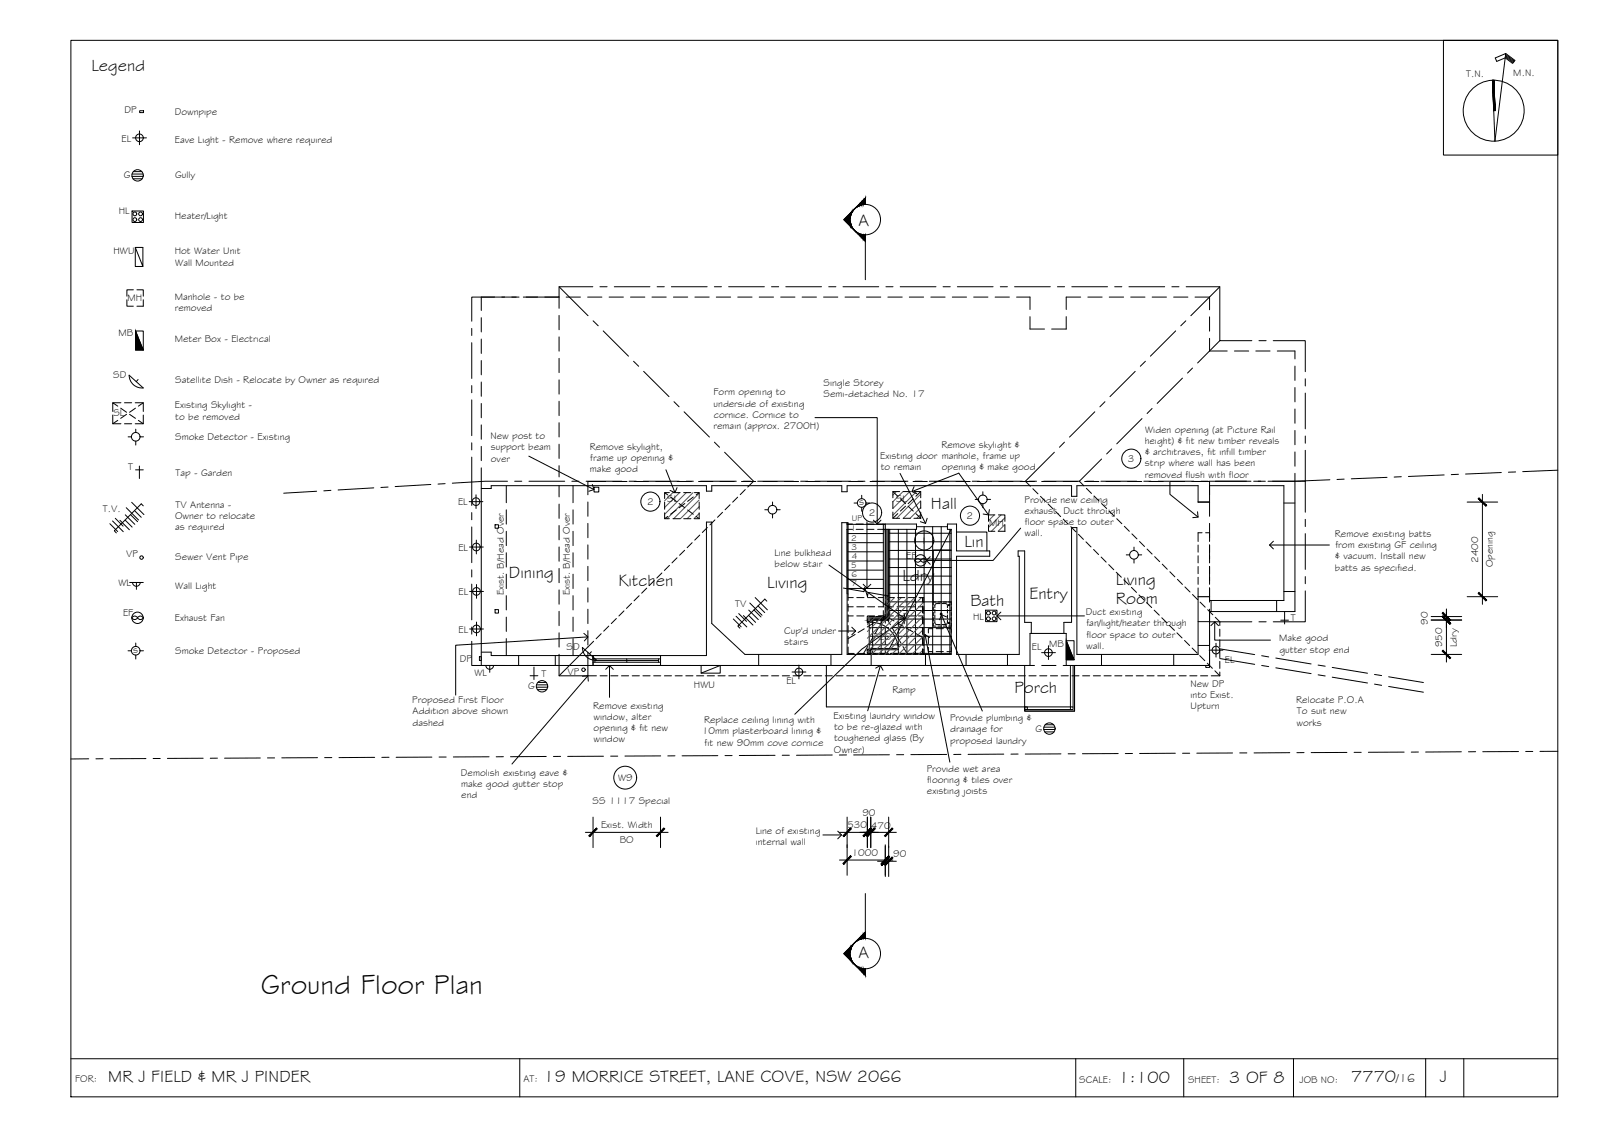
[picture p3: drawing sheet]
<svg xmlns="http://www.w3.org/2000/svg" width="420mm" height="297mm" viewBox="0 0 420 297" stroke-linecap="round" stroke-linejoin="round" font-family="sans-serif">
<!-- layer: HATCH -->
<g fill="#545454" stroke="#545454" stroke-width=".26">
<path d="M230 161.6l2.2-.3z"/>
<path d="M227.5 161.7h2.4l-2.4 .4z"/>
<path d="M232.2 161.7h.3l-.2 .4z"/>
<path d="M228.4 162.7v.3z"/>
<path d="M227.5 162.7h.9v.3z"/>
<path d="M232.2 138.8l.9 22.5v-22.5zM232.2 138.8l.9 22.5h-.9z"/>
<path d="M232.3 161.3l.8 .3v-.3zM232.3 161.3l.8 .3h-.8z"/>
<path d="M232.2 161.3l.1 .3zM232.2 161.3l.1 .3z"/>
<path d="M232.5 161.6l.6 .1zM232.5 161.6l.6 .1z"/>
<path d="M230 161.6l2.2 .1zM229.9 161.7h2.3z"/>
<path d="M227.5 161.6h2.5zM227.5 161.6l2.4 .1z"/>
<path d="M232.2 161.7v.4h.1zM232.2 162.1h.1l-.1 .3z"/>
<path d="M229.9 161.7l2.3 .4v-.4zM227.5 162.1l2.4-.4 2.3 .4z"/>
<path d="M232.5 161.7l.6 .8v-.8zM232.5 161.7l.6 .8h-.9z"/>
<path d="M227.5 162.1l4.7 .4v-.4zM227.5 162.1l4.7 .4h-4.7z"/>
<path d="M232.2 162.5h.9zM232.2 162.5h.9z"/>
<path d="M227.5 162.5h4.7zM227.5 162.5h4.7z"/>
<path d="M232.2 162.5l.9 .1zM232.2 162.5l.9 .1z"/>
<path d="M227.5 162.5h4.7zM227.5 162.5l4.7 .1z"/>
<path d="M227.5 162.6l.9 .1v-.1zM227.5 162.6l.9 .1h-.9z"/>
<path d="M227.5 162.7v.3h.9zM227.5 163h.9z"/>
<path d="M227.5 170.6l.9 1v-1zM227.5 170.6l.9 1h-.9z"/>
</g>
<g fill="none" stroke="#545454" stroke-width=".26">
<path d="M174.7 129.2l-.4 .3M176.5 129.2l-2.2 2.1M178.2 129.2l-3.9 3.8M180 129.2l-5.7 5.6M181.8 129.2l-6.9 6.8M183.4 129.3l-6.7 6.7M183.4 131.1l-4.9 4.9M183.4 132.8l-3.2 3.2M183.4 134.6l-1.4 1.4M235.1 128.9l-.9 .9M236.8 128.9l-2.6 2.6M238.6 128.9l-4.4 4.4"/>
<path d="M240.4 128.9l-6.2 6.2M241.5 129.5l-6.4 6.4M241.5 131.3l-4.6 4.6M241.5 133.1l-2.8 2.8M241.5 134.8l-1.1 1.1M260.8 135l-1.5 1.5M262.5 135l-3.2 3.3M263.5 139.3h.1M263.6 135.8l-3.6 3.5M263.6 137.5l-1.8 1.8M232.8 156.7l-.6 .6M234.6 156.7l-2.4 2.4"/>
<path d="M236.4 156.7l-4.2 4.2M238.2 156.7l-10.7 10.6M239.9 156.7l-12.4 12.4M241.7 156.7l-14.2 14.2M242.3 157.9l-13.7 13.7M242.3 159.6l-12 12M227.9 161.6l-.4 .4M229.6 161.6l-2.1 2.2M231.4 161.6l-3.9 4M242.3 161.4l-10.2 10.2M242.3 163.1l-8.4 8.5M242.3 164.9l-6.7 6.7"/>
<path d="M242.3 166.7l-4.9 4.9M242.3 168.5l-3.1 3.1M242.3 170.2l-1.4 1.4"/>
</g>
<!-- layer: TILES -->
<g fill="none" stroke="#000" stroke-width=".26">
<path d="M233.1 139.8h16.4M233.3 138.8v23.2M235.6 138.8v29.9M237.9 138.8v32.8M240.1 138.8v32.8M240.4 138.1h8.1M242.4 138.1v33.5M244.6 138.1v33.5M246.9 138.1v33.5M249.1 138.8v32.8M233.1 142h16.4M233.1 144.3h16.4"/>
<path d="M233.1 146.6h16.4M233.1 148.8h16.4M233.1 151h16.4M233.1 153.3h16.4M233.1 155.5h16.4M233.1 157.8h16.4M228 164.5h5.1M228 166.8h5.1M228 169.1h5.1M228 163.1v7.2M228.4 162.3h4.7M228.4 171.3h4.2"/>
<path d="M228.9 162v8M228.9 170.3v1.3M231.1 162v6.7M231.1 168.8v1.2M231.1 170.3v1.3M232.8 171.3h.3M233.1 160.1h16.4M233.3 168.7v.2M233.3 169.9v.4M233.7 162.3h15.8M233.7 164.5h15.8M233.7 166.8h15.8"/>
<path d="M233.7 169.1h15.8M233.7 171.3h15.8M235.6 168.9v2.7"/>
</g>
<!-- layer: BORDER -->
<g fill="none" stroke="#000" stroke-width=".26">
<path d="M18.6 10.6h390v277h-390zM378.6 10.6h30v30.1h-30zM394.8 14.9l2.1 1.5M394.9 14.6l2.1 1.6M394.9 14.3l2.3 1.7M394.9 14l2.4 1.8-.6 .8-1.9-1.4-2.3 .9-.3-.9 2.7-1.2-2.8 23-.7-16M391.8 21l.3 8M18.6 277.6h390M136.3 277.6v10M282.1 277.6v10M310.5 277.6v10M339.2 277.6v10"/>
<path d="M373.9 277.6v10M383.9 277.6v10"/>
<circle cx="391.7" cy="29" r="8"/>
</g>
<!-- layer: TEXT -->
<g fill="none" stroke="#000" stroke-width=".26">
<circle cx="170.6" cy="131.5" r="2.51"/>
<circle cx="228.7" cy="134.4" r="2.51"/>
<circle cx="254.4" cy="135.2" r="2.51"/>
<circle cx="296.7" cy="120.3" r="2.51"/>
<circle cx="242.4" cy="141.7" r="2.51"/>
</g>
<!-- layer: SERVICES -->
<g fill="none" stroke="#000" stroke-width=".26">
<path d="M34.8 36.1h3.6M36.6 34.3v3.6M36.6 29h1v.5h-1zM34.6 46.2h3M34.6 55.3h3v3h-3zM34.6 45.6h2.9M34.9 46.9h2.4M35 45h2.2M33.3 78.6v1.7h1.7M35 76h-1.7v1.7M35.5 64.9l2 5v-5h-2v5h2M35.9 76h1.7v1.7"/>
<path d="M37.6 78.6v1.7h-1.7M33.9 98.4l3.7 3.3a3.4 3.4 0 0 1-3.7-3.3zM35.5 86.8v5h2.1l-2.1-5h2.1v5M36.2 99.5l-.5 .5M29.6 108.8v2.3h2.1M29.6 105.6h2.1M30.9 106.5l-1.3-.9v2.3M30.9 110.2l-1.3 .9M31.7 107l1.5 1.1M32.6 105.6h1.9M32.6 111.1h1.9M33.2 108.6l-1.5 1.1"/>
<path d="M33.6 114.5h.9M34 108.6l1.5 1.1M35.5 105.6h2.1v2.3M35.5 107l-1.5 1.1M35.6 112.5v.9M35.6 115.6v1.1M36.3 110.2l1.3 .9M36.7 114.5h.9M37.6 108.8v2.3h-2.1M37.6 105.6l-1.3 .9M28.8 137.3l2.1 2.1M29.5 136.6l2.8 2.8"/>
<path d="M30.2 135.9l2.1 2M31.5 136.4l2.4 2.5M32.8 136.3l1.9 1.9M32.9 135l2.5 2.5M33.1 133.1l3.2 3.2M34.2 134.9l1.9 1.9M34.5 131.7l3.2 3.2M35.3 133.9l1.7 1.7M35.5 123.2h2.1M36.6 122.2v3.2M37.6 132.6l-.6-.5-7 7.1 .5 .5M123 131.5h3.6"/>
<path d="M124.8 129.7v3.6M174.3 134.4v1.6h1.3M174.3 131.6v1.9M174.3 129.2l.8 .5M175.1 135.4l-.8 .6M175.6 129.2h-1.3v1.5M175.9 130.3l1.5 1.1M176.5 129.2h1.9M176.5 136h1.9M177.4 133.7l-1.5 1.1M178.1 132l1.5 1.1M179.3 129.2h1.9"/>
<path d="M179.3 136h1.9M179.6 132l-1.5 1.1M180.3 133.7l1.5 1.1M181.8 130.3l-1.5 1.1M182.1 129.2h1.3v1.5M182.1 136h1.3M182.6 135.4l.8 .6M183.4 131.6v1.9M183.4 134.4v1.6M183.4 129.2l-.8 .5M200.6 133.6h.9M202.6 131.6v.9"/>
<path d="M202.6 134.8v1M203.7 133.6h.9M224 131.9h.9M226 129.9v.8M226 133v1M227.1 131.9h.9M234.2 134.3v1.6h1.8M234.2 131.4v1.9M234.2 128.9l1.3 1.2M235.5 134.7l-1.3 1.2M236 128.9h-1.8v1.6M236.1 130.8l1.4 1.3"/>
<path d="M236.9 128.9h1.9M236.9 135.9h1.9M237.5 132.7l-1.4 1.3M238.2 132.7l1.3 1.3M239.5 130.8l-1.3 1.3M239.7 128.9h1.8v1.6M239.7 135.9h1.8M240.2 134.7l1.3 1.2M241.5 131.4v1.9M241.5 134.3v1.6M241.5 128.9l-1.3 1.2M255.8 130.9h.9"/>
<path d="M257.8 128.9v.9M257.8 132.1v1M258.9 130.9h.9M259.3 137.6v1.7h1.6M260.9 135h-1.6v1.7M261.9 135h1.7v1.7M263.6 137.6v1.7h-1.7M34 152.7h3.6M34.8 152.7a1.01 1.01 0 0 0 1 1 1.01 1.01 0 0 0 1-1M35.8 152.7v1.8M123.1 143.4h3.7M123.2 155.1h3.6"/>
<path d="M124.9 141.6v3.6M125 153.2v3.7M196.4 159.9l2.5 2.5M196.6 158.1l3.3 3.2M197.7 159.9l1.9 1.8M198.1 156.7l3.2 3.2M198.8 158.8l1.8 1.8M201.1 157.6l-.5-.5-7.1 7 .5 .6M240.1 146.7a.86 .86 0 0 1 1.4 .2 .84 .84 0 0 1-.8 .5 .84 .84 0 0 1-.8-.5zM241.6 146.7a.86 .86 0 0 1 1.4 .2 .84 .84 0 0 1-.8 .5 .84 .84 0 0 1-.7-.5zM258.5 160h3v3h-3zM295.4 145.5h.9"/>
<path d="M297.4 143.4v.9M297.4 146.6v1M298.5 145.5h.9M33.6 170.6h.9M34.8 161.7a.86 .86 0 0 1 1.3 .3 .86 .86 0 0 1-1.5 0zM35.6 168.6v.9M35.6 171.7v1.1M36.1 162a.86 .86 0 0 1 1.5 0M36.1 162a.86 .86 0 0 0 1.5 0M36.7 170.6h.9M123.2 164.9h3.6M125 163.1v3.6"/>
<path d="M125.7 172.2h.5v1h-.5zM126.6 174.5h3.6M127.4 174.5a1.01 1.01 0 0 0 1 1 1.01 1.01 0 0 0 1-1M128.4 174.5v1.8M139 177.2h2.1M140 174.9v3.3M140.7 179.5h2.9M141 178.9h2.3M152.7 169.7l3.7 3.4a3.4 3.4 0 0 1-3.7-3.4zM155.1 170.9l-.5 .5M188.9 174.5v2h-5v-2h5l-5 2M192.3 162.3l2.1 2"/>
<path d="M193 161.6l2.9 2.8M193.7 160.9l2.1 2M195 161.4l2.5 2.5M196.3 161.3l1.9 1.9M207.7 176.2h3.7M209.5 174.4v3.6M273.2 171.1h3.6M275 169.3v3.6M279.7 168v5h2l-2-5h2v5M316.2 174.5h1v.5h-1zM317.1 170.4h3.6M318.9 168.6v3.7"/>
<path d="M335.9 162.6h2M336.9 160.3v3.3M140.7 180.2h2.9M141 180.8h2.4M273.8 191.3h2.9M273.8 190.6h2.9M274 191.9h2.4M274.1 190h2.3"/>
<circle cx="36.6" cy="36.1" r="1.01"/>
<circle cx="35.4" cy="57.6" r=".5"/>
<circle cx="35.4" cy="56.1" r=".5"/>
<circle cx="36.1" cy="46" r="1.49"/>
<circle cx="36.9" cy="57.6" r=".5"/>
<circle cx="36.9" cy="56.1" r=".5"/>
<circle cx="35.6" cy="114.5" r="1.13"/>
<circle cx="124.8" cy="131.5" r="1.01"/>
<circle cx="202.6" cy="133.6" r="1.13"/>
<circle cx="226" cy="131.9" r="1.13"/>
<circle cx="257.8" cy="130.9" r="1.13"/>
<circle cx="37.1" cy="146.2" r=".46"/>
<circle cx="124.9" cy="143.4" r="1.01"/>
<circle cx="125" cy="155" r="1.01"/>
<circle cx="241.4" cy="146.9" r="1.49"/>
<circle cx="297.4" cy="145.5" r="1.13"/>
<circle cx="35.6" cy="170.6" r="1.13"/>
<circle cx="36.1" cy="162" r="1.49"/>
<circle cx="125" cy="164.9" r="1.01"/>
<circle cx="142.2" cy="179.9" r="1.49"/>
<circle cx="153" cy="175.6" r=".46"/>
<circle cx="209.5" cy="176.2" r="1.01"/>
<circle cx="259.2" cy="160.7" r=".5"/>
<circle cx="259.2" cy="162.2" r=".5"/>
<circle cx="260.7" cy="162.2" r=".5"/>
<circle cx="260.7" cy="160.7" r=".5"/>
<circle cx="275" cy="171.1" r="1.01"/>
<circle cx="318.9" cy="170.4" r="1.01"/>
<circle cx="275.2" cy="191" r="1.49"/>
</g>
<path d="M35.5 86.8l2.1 5h-2.1zM279.7 168l2 5h-2z" fill="#000" stroke="#000" stroke-width=".26"/>
<!-- layer: EXISTING -->
<g fill="none" stroke="#000" stroke-width=".26">
<path d="M129.7 77.9h-3.5v3.5M131.6 77.9h3.8M137.3 77.9h3.7M142.9 77.9h3.7M148.5 77.9h3.7M154.1 77.9h3.8M159.8 77.9h3.7M165.4 77.9h3.7M171 77.9h3.7M176.6 77.9h3.8M182.3 77.9h3.7M187.9 77.9h3.7"/>
<path d="M193.5 77.9h3.7M199.1 77.9h3.8M204.8 77.9h3.7M210.4 77.9h3.7M216 77.9h3.7M221.6 77.9h3.8M227.3 77.9h3.7M232.9 77.9h3.7M238.5 77.9h3.7M244.1 77.9h3.8M249.8 77.9h3.7M255.4 77.9h3.7"/>
<path d="M261 77.9h3.7M266.6 77.9h3.5v3.2M283.4 77.9h-3.8v3.2M285.3 77.9h3.8M290.9 77.9h3.8M296.6 77.9h3.7M302.2 77.9h3.7M307.8 77.9h3.8M313.4 77.9h3.8v3.3M126.2 83.3v3.7M126.2 88.9v3.8M126.2 94.5v3.8"/>
<path d="M270.1 83v3.3h3.8M279.6 83v3.3h-3.8M317.2 83.1v3.7M317.2 88.7v3.3h4.7M323.8 92h3.7M329.4 92h3.7M335 92h4.6v2.1M339.6 96v3.7M126.2 100.2v3.7M126.2 105.8v3.7M126.2 111.4v3.8M126.2 117v3.8"/>
<path d="M339.6 101.6v3.8M339.6 107.2v3.8M339.6 112.9v3.7M339.6 118.5v3.7M126.2 122.7v51.8h143.9v-8.4h9.5v8.4h37.6v-14.2h22.4v-36.2M126.2 128.1h2.6v-.8h56.5v1.5h1.4v-1.5h34.1v1.6h1.4v-1.6h58.8v2.8h1.4v-2.8h31.8v4.3h3v-4.3h19.5v30.1h-19.5v-3.3M129.8 137.6h.9v.9h-.9zM223.6 137.4h-1.4v-.4h-1.4v34.6h-25.4l-8.7-8.1v-26.6h-1.4v35h-56.5v-.9h-2.6M223.6 138.8h-1.4v32.8h27.3v-32.8h-1v-1.4h2.4v7h8.7v1.4h-8.7v25.8h16.4v-25.8h-.3v-1.4h1.7v18.8h1.8v2.9M224.5 137.4h1.9M224.5 138.8h1.9M227.4 137.4h1.8"/>
<path d="M227.4 138.8h1.8M230.2 137.4h10.2v1.4h-10.2M250.9 139.5h7.9v4.9M315.3 139.7h-1.1v2.3M316.2 139.7h1v2.3M336.7 131.9h2.9M129.8 159.8h.9v.9h-.9zM314.2 154.1v17.5h-31.8v-33.3h-1.4v24.9h-2v2.9M314.2 142.9v1.9M314.2 145.7v1.9M314.2 148.5v1.9M314.2 151.3v1.9"/>
<path d="M317.2 142.9v1.9M317.2 145.7v1.9M317.2 148.5v1.9M317.2 151.3v1.9M317.6 157.4v2.9M334.8 157.4v2.9M336.7 155.1h2.9M136 171.9v2.6M145.6 171.9v2.6M155.5 171.9v2.6M173.2 171.9v2.6M199 171.6v2.9"/>
<path d="M216.7 174.5v10.8h64M217.9 171.6v2.9M228.5 171.6v2.9M242.7 171.6v2.9M253.4 171.6v2.9M264.2 171.6v2.9M280.7 174.5v10.8M281.4 174.5v10.8M281.8 174.5v11.9h-13.1v-1.1M288.9 171.6v2.9M307.8 171.6v2.9M314.2 169.2h3"/>
<path d="M314.2 163h3M268.7 185.3h.7v.7h-.7zM269.4 186h11.3M280.7 185.3h.7v.7h-.7z"/>
</g>
<!-- layer: 0.13 -->
<g fill="none" stroke="#000" stroke-width=".26">
<path d="M146.6 77.9v2.9M146.6 82.7v3.8M146.6 88.3v3.8M146.6 94v3.7M146.6 99.6v3.7M146.6 105.2v3.8M146.6 110.8v3.8M146.6 116.5v3.7M132.8 127.3v4.5M132.8 133.7v3.7M132.8 139.3v3.7M146.6 122.1v2.9"/>
<path d="M146.6 127.3v3M146.6 132.2v3.7M146.6 137.8v3.7M150.3 127.3v4.5M150.3 133.7v3.7M150.3 139.3v3.7M249.5 138.8l-17 32.8M132.8 144.9v3.8M132.8 150.5v3.8M132.8 156.2v3.7M146.6 143.4v3.7M146.6 149v3.8"/>
<path d="M146.6 154.7v3.7M150.3 144.9v3.8M150.3 150.5v3.8M150.3 156.2v3.7M221.2 154.2l5.4 .9 .2-1.1 .7 2.4 .2-1.1 5.4 1M132.8 161.8v3.7M132.8 167.4v4.5M146.6 160.3v3.7M146.6 165.9v3.7M146.6 171.5v3M150.3 161.8v3.7M150.3 167.4v4.5"/>
<path d="M228.4 163.1a7.2 7.2 0 0 1 7.2 7.2"/>
</g>
<!-- layer: ROOFPLAN EXIST. -->
<g fill="none" stroke="#000" stroke-width=".26">
<path d="M132.4 77.9h-8.7v6.3M134.2 77.9h1.9M146.6 75.2l7.6 7.6M155.5 75.2h-8.9v2.7h-8.6M157.3 75.2h1.9M161.1 75.2h9.4M172.3 75.2h1.9M176.1 75.2h9.4M187.4 75.2h1.8M191.1 75.2h9.4M202.3 75.2h1.9M206.1 75.2h9.4"/>
<path d="M217.3 75.2h1.9M221.1 75.2h9.4M232.4 75.2h1.8M236.1 75.2h9.4M247.3 75.2h1.9M251.1 75.2h9.4M262.3 75.2h1.9M266.1 75.2h9.4M277.3 75.2h1.9M281.1 75.2h9.4M292.3 75.2h1.9M296.1 75.2h9.4"/>
<path d="M307.3 75.2h1.9M311.1 75.2h8.8v14.1h8.4M319.9 75.2l-7.6 7.6M123.7 86.1v1.9M123.7 89.8v9.4M155.6 84.1l1.3 1.3M158.2 86.8l6.6 6.6M166.2 94.7l1.3 1.3M168.8 97.4l6.7 6.6M297.7 97.4l-6.6 6.6M300.4 94.7l-1.3 1.3M308.3 86.8l-6.6 6.6"/>
<path d="M310.1 99.1l-6.6 6.7M311 84.1l-1.3 1.3M312.8 96.5l-1.3 1.3M319.9 89.3l-5.8 5.9M330.2 89.3h1.9M333.9 89.3h8.4v8.1M342.3 99.3v1.9M123.7 101.1v1.9M123.7 104.8v9.4M123.7 116.1v1.9M123.7 119.8v12.7M176.8 105.3l1.3 1.4"/>
<path d="M179.4 108l6.7 6.6M187.4 115.9l1.3 1.4M190 118.6l7.6 7.6-1.5 1.5M276.5 118.6l-7.6 7.6 1.3 1.3M279.2 115.9l-1.3 1.4M287.1 108l-6.6 6.6M289.8 105.3l-1.3 1.4M291.6 117.7l-1.4 1.3M299.5 109.7l-6.6 6.7M302.2 107.1l-1.4 1.3M342.3 103.1v9.3M342.3 114.3v1.9"/>
<path d="M342.3 118.1v16.2M123.7 134.4v1.9M123.7 138.1v9.4M185.5 138.3l-1.3 1.3M187.5 136.3l-1.3 1.3M189.5 134.3l-1.3 1.3M191.5 132.3l-1.3 1.3M193.5 130.3l-1.3 1.3M195.5 128.3l-1.4 1.4M270.9 128.1l1.3 1.4M272.9 130.1l1.3 1.4M274.9 132.1l1.3 1.3"/>
<path d="M276.9 134.1l1.3 1.3M278.9 136.1l1.3 1.3M280.8 138.1l1.4 1.3M284.9 128l1.4 1.4M286.9 130l1.4 1.4M288.9 132l1.3 1.3M288.9 120.3l-5.8 5.9 1.2 1.2M290.9 134l1.3 1.3M292.9 136l1.3 1.3M294.9 138l1.3 1.3M296.9 140l1.3 1.3M317.1 126.2h9.8"/>
<path d="M328.8 126.2h1.9M332.6 126.2h9.7M342.3 136.2v1.8M342.3 139.9v9.4M123.7 149.4v1.9M123.7 153.1v9.4M165.6 158.2l-1.3 1.3M167.6 156.2l-1.3 1.3M169.6 154.2l-1.3 1.3M171.6 152.2l-1.3 1.3M173.6 150.2l-1.3 1.3M175.6 148.2l-1.3 1.4"/>
<path d="M177.6 146.2l-1.4 1.4M179.6 144.3l-1.4 1.3M181.5 142.3l-1.3 1.3M183.5 140.3l-1.3 1.3M282.8 140.1l1.3 1.3M284.8 142.1l1.3 1.3M286.8 144.1l1.3 1.3M288.8 146l1.3 1.4M290.8 148l1.3 1.4M292.8 150l1.3 1.3M294.8 152l1.3 1.3M296.7 154l1.4 1.3"/>
<path d="M298.7 156l1.4 1.3M298.9 142l1.3 1.3M300.7 158l1.4 1.3M300.8 143.9l1.4 1.4M302.7 160l1.3 1.3M302.8 145.9l1.4 1.3M304.8 147.9l1.3 1.3M306.8 149.9l1.3 1.3M308.8 151.9l1.3 1.3M310.8 153.9l1.3 1.3M312.8 155.9l1.3 1.3M314.8 157.9l1.3 1.3"/>
<path d="M316.7 159.8l1.4 1.4M342.3 154.9v8.1h-8.4M342.3 151.2v1.8M123.7 168.1v6.4h8.7M123.7 164.4v1.9M134.2 174.5h1.9M138 174.5h8.6v2.7h9.8M155.7 168.1l-9.1 9.1M157.4 177.2h1.8M157.7 166.1l-1.4 1.4M159.7 164.1l-1.4 1.4M160.2 177.2h1.9"/>
<path d="M161.7 162.2l-1.4 1.3M163 177.2h1.9M163.6 160.2l-1.3 1.3M165.8 177.2h1.9M168.6 177.2h1.9M171.4 177.2h1.9M174.3 177.2h1.8M177.1 177.2h1.8M179.9 177.2h1.8M182.7 177.2h1.9M185.5 177.2h1.9M188.3 177.2h1.9"/>
<path d="M191.1 177.2h1.9M193.9 177.2h1.9M196.8 177.2h1.8M199.6 177.2h1.8M202.4 177.2h1.8M205.2 177.2h1.9M208 177.2h1.9M210.8 177.2h1.9M213.6 177.2h1.9M216.4 177.2h1.9M219.3 177.2h1.8M222.1 177.2h1.8"/>
<path d="M224.9 177.2h1.8M227.7 177.2h1.9M230.5 177.2h1.9M233.3 177.2h1.9M236.1 177.2h1.9M238.9 177.2h1.9M241.8 177.2h1.8M244.6 177.2h1.8M247.4 177.2h1.8M250.2 177.2h1.9M253 177.2h1.9M255.8 177.2h1.9"/>
<path d="M258.6 177.2h1.9M261.4 177.2h1.9M264.3 177.2h1.8M267 177.2h1.9M268.7 174.5v11.9h13.1v-11.9M269.9 177.2h1.8M272.7 177.2h1.9M275.5 177.2h1.9M278.3 177.2h1.9M281.1 177.2h1.9M283.9 177.2h1.9M286.8 177.2h1.8"/>
<path d="M289.5 177.2h1.9M292.4 177.2h1.8M295.2 177.2h1.9M298 177.2h1.9M300.8 177.2h1.9M303.6 177.2h1.9M304.7 162l1.3 1.3M306.4 177.2h1.9M306.7 163.9l1.3 1.4M308.7 165.9l1.3 1.4M309.3 177.2h1.8M310.7 167.9l1.3 1.3"/>
<path d="M312 177.2h1.9M312.7 169.9l1.3 1.3M314.6 171.9l1.4 1.3M314.9 177.2h1.8M316.6 173.9l1.4 1.3M317.7 177.2h2.2M318.6 175.9l1.3 1.3M318.7 161.8l1.2 1.2M319.9 164.9v1.9M319.9 167.8v1.8M319.9 170.6v1.8M319.9 173.4v1.9"/>
<path d="M319.9 176.2v1M319.9 170.1l9.2 1.5M319.9 172.6l9.2 1.6M328.3 163h-8.4v1M330.2 163h1.9M330.9 171.9l1.8 .3M330.9 174.5l1.8 .3M334.6 172.5l9.3 1.6M334.6 175.1l9.3 1.5M345.7 174.4l1.9 .3M345.7 176.9l1.9 .3M349.4 175l9.3 1.5"/>
<path d="M349.4 177.5l9.3 1.6M360.5 176.8l1.9 .3M360.5 179.4l1.9 .3M364.2 177.4l9.1 1.5M364.2 180l9.1 1.5"/>
</g>
<!-- layer: STAIRS -->
<g fill="none" stroke="#000" stroke-width=".26">
<path d="M222.2 138.8v16.9M222.2 137.5h10M222.4 137v20.4M222.4 139.9h9.3M231.7 137.5v21.6M222.4 158.4v1.8M222.4 159.1h1.4M222.4 156.7h1.4M222.4 154.3h9.3M222.4 151.9h9.3M222.4 149.5h9.3M222.4 147.1h9.3"/>
<path d="M222.4 144.7h9.3M222.4 142.3h9.3M224.7 159.1h1.9M224.7 156.7h1.9M227.5 159.1h1.9M227.5 156.7h1.9M230.3 159.1h1.4M230.3 156.7h1.4M232.7 156.2v1M232.7 158.1v1.9M233.3 159.1h1M233.3 156.7h1.2"/>
<path d="M235.3 159.1h1.8M235.4 156.7h1.9M238.1 159.1h1.9M238.3 156.7h1.8M240.9 159.1h1M241.1 156.7h1.2v1.3M241.9 156.7v1.2M241.9 158.8v1.9M242.3 159v1.8M222.4 161.2v1.9M222.4 164v1.9M222.4 166.8v1.9"/>
<path d="M222.4 169.6v1.7h1.6M222.4 161.5h1.4M224.3 166.3l-1.9 1.1M224.7 161.5h1.9M225 171.3h1.9M226.7 164.9l-1.6 .9M227.5 161.5h1.9M227.5 169.5l-1 1.8M227.8 171.3h1.9M229 167.1l-1 1.6M229.1 163.4l-1.6 1M230.3 161.5h1.4"/>
<path d="M230.4 164.6l-1 1.6M230.6 171.3h1.9M231.7 160.1v1.9h1v-1.1M231.7 161.8l-1.8 1.1M231.9 162l-1.1 1.8M232.2 162v1.4M232.2 164.3v1.9M232.2 167.1v1.9M232.2 169.9v1.4M232.5 162l1 1.8M232.7 161.8l1.8 1M233.3 161.5h1"/>
<path d="M233.4 171.3h1.9M234 164.6l.9 1.6M235.3 161.5h1.8M235.3 163.3l1.6 .9M235.4 167.1l.9 1.6M236.2 171.3h1.9M236.8 169.5l1.1 1.8M237.7 164.7l1.6 .9M238.1 161.5h1.9M239 171.3h1.6M240.1 166.1l1.8 1M240.9 161.5h1"/>
<path d="M241.9 161.7v1.8M241.9 164.5v1.8M241.9 167.3v1.9M241.9 170.1v1.2M242.3 161.8v1.9M242.3 164.6v1.9M242.3 167.4v1.9M242.3 170.2v1.4"/>
</g>
<!-- layer: NEWWORK -->
<g fill="none" stroke="#000" stroke-width=".26">
<path d="M154.2 131.6v3.8M154.2 137.2v3.8M155.8 127.7h1.2v1.3h-1.2zM158.8 126.2h-4.6v3.5M160.7 126.2h3.8M166.3 126.2h3.8M172 126.2h3.7M177.6 126.2h3.7M183.2 126.2h3.8M188.8 126.2h3.8M194.5 126.2h3.7M200.1 126.2h3.7"/>
<path d="M205.7 126.2h3.8M211.3 126.2h3.8M217 126.2h3.7M222.6 126.2h3.7M228.2 126.2h3.8M232.2 138.8v22.8h-4.7v1.4h.9v-.4h4.7v-23.8M233.8 126.2h3.8M239.5 126.2h3.7M245.1 126.2h3.7M250.7 126.2h3.8M256.3 126.2h3.8M262 126.2h3.7"/>
<path d="M267.6 126.2h3.7M273.2 126.2h3.8M278.8 126.2h3.8M284.5 126.2h3.7M290.1 126.2h3.7M295.7 126.2h3.8M301.3 126.2h3.8M306.9 126.2h3.8M312.6 126.2h4.6v3.5M317.2 131.6v3.8M317.2 137.2v3.8M154.2 142.8v3.8"/>
<path d="M154.2 148.5v3.7M154.2 154.1v3.8M154.2 159.7v3.8M317.2 142.8v3.8M317.2 148.5v3.7M317.2 154.1v3.8M317.2 159.7v3.8M154.2 171v3.5h4.6M154.2 165.3v3.8M154.2 174.5v2.7M155.5 171.9v2.6M160.7 174.5h3.8"/>
<path d="M166.3 174.5h3.8M172 174.5h3.7M173.2 171.9v2.6M177.6 174.5h3.7M183.2 174.5h3.8M188.8 174.5h3.8M194.5 174.5h3.7M200.1 174.5h3.7M205.7 174.5h3.8M211.3 174.5h3.8M217 174.5h3.7M222.6 174.5h3.7"/>
<path d="M227.5 171.6v-1h.9v1M228.2 174.5h3.8M233.8 174.5h3.8M239.5 174.5h3.7M245.1 174.5h3.7M250.7 174.5h3.8M256.3 174.5h3.8M262 174.5h3.7M267.6 174.5h3.7M273.2 174.5h3.8M278.8 174.5h3.8M284.5 174.5h3.7"/>
<path d="M290.1 174.5h3.7M295.7 174.5h3.8M301.3 174.5h3.8M306.9 174.5h3.8M317.2 171v3.5h-4.6M317.2 165.3v3.8M317.2 163h2.7"/>
</g>
<path d="M222.2 137v1.8M232.2 137.4v1.4M314.2 131.6h3M314.2 156.4h3" fill="none" stroke="#000" stroke-width=".3"/>
<!-- layer: 0 -->
<g fill="none" stroke="#000" stroke-width=".26">
<path d="M138.7 119.6l17.1 8.7M213.7 109.5h16.4v27.9M155.3 127l.5 1.3-1.4 .5M174.7 123.2l2.3 6M177.6 127.8l-.6 1.4-1.3-.6M227.4 136.8v17.4M229.1 136.4l1 1 1-1M236.1 124.1l6.6 13.1M239.2 128.9l12.3-4.8 7.8 10.9M239.7 127.6l-.5 1.3 1.3 .5M243.2 135.9l-.5 1.3-1.3-.4M259.5 133.6l-.2 1.4-1.4-.2"/>
<path d="M267.7 138.5l-7.2 8.4h-17.5M306.8 126.4v3.2l7.4 6M314.1 134.2l.1 1.4-1.4 .1M217.4 148.1l19.9 14.1-11.3 8-17.5 17.1M226.4 153.2l1 1 1-1M244 145.9l-1 1 1 1M333 142.9h15.7M334 141.9l-1 1 1 1M152.8 177.3l1.4-.1 .1 1.4M153.1 166l1.1 1-.9 1M154.2 177.2l-19.9 23.1M154.2 167l-34.7 2.2v13"/>
<path d="M158.9 175.5l1-1 1 1M159.9 174.5v8.3M219.9 165.4h4.5M223.4 164.4l1 1-1 1M229.7 175.2l1.2-.7 .7 1.2M230.9 174.5l-3.3 11.8M236 161.9l1.3 .3-.2 1.4M237.1 160.8l.2 1.4-1.3 .2M242.6 166.4l6.5 33.4M243.8 167.2l-1.2-.8-.8 1.1M246.9 161.2l10.7 25.2M248.2 161.7l-1.3-.5-.5 1.3"/>
<path d="M261.5 161.5h22.9M262.5 160.5l-1 1 1 1M317.6 164l1-1 1 1M318.6 163v4.8h14.6M215.8 218.9h4.9M219.7 217.9l1 1-1 1"/>
</g>
<!-- layer: WORK BY OWNER -->
<g fill="none" stroke="#000" stroke-width=".26">
<path d="M244.8 157.8v.8M244.8 159.1v.9M244.8 157.8h.7M245.2 159.8v1M246 157.8h.9M246.6 158.2l-1.3 .2-.1 .9M247.1 158.2l1.2 .2 .2 .9M247.4 157.8h.9M248.5 159.8v1M248.8 157.8h.7v.8M249.5 144.2h-4.7v13.6M249.5 159.1v.9"/>
<path d="M243.5 169.7v1.1h1.1M243.5 166.9v1.9M244.6 164.8h-1.1v1.1M244.8 160.5v1M244.8 161.9v.9M244.8 163.3v.8h.7M245.2 162.6l.1 1 1.3 .1M245.2 161.2v1M245.5 164.8h1.9M245.5 170.8h1.9M246 164.1h.9M246.8 160.8l-.2 .3"/>
<path d="M246.8 161.2h.1M247 160.9l-.2 .3M247.4 164.1h.9M248.4 164.8h1.1v1.1M248.5 162.6l-.2 1-1.2 .1M248.5 161.2v1M249.5 163.3v.8h-.7M249.5 160.5v1M249.5 161.9v.9M249.5 166.9v1.9M249.5 169.7v1.1h-1.1"/>
<circle cx="248.9" cy="158.6" r=".18"/>
<circle cx="246.8" cy="161" r=".18"/>
<circle cx="248.9" cy="163.3" r=".18"/>
</g>
<!-- layer: MASK -->
<path d="M228.4 170v.3l7.2-.3zM228.4 170.3l7.2-.3v.3z" fill="#fff" stroke="#fff" stroke-width=".26"/>
<path d="M228.4 170h7.2v.3h-7.2z" fill="none" stroke="#fff" stroke-width=".26"/>
<!-- layer: DOORS -->
<path d="M227.5 170.2l.9 .1v.3h-.9zM227.5 163h.9v.1l-.9 .2zM228.4 170h7.2v.3h-7.2z" fill="none" stroke="#000" stroke-width=".26"/>
<!-- layer: BORDER -->
<g fill="#000" stroke="#000" stroke-width=".26">
<path d="M391.4 21l.4 8zM391.4 21h.4v8z"/>
<path d="M391.8 21v8h.3zM391.8 21l.3 8z"/>
</g>
<!-- layer: BOUNDARY -->
<g fill="none" stroke="#000" stroke-width=".26">
<path d="M83 128.8l-8.6 .5M86.8 128.6l-1.9 .1M98 127.9l-9.3 .6M101.8 127.7l-1.9 .1M113 127l-9.4 .6M116.7 126.8l-1.8 .1M133.1 126.2h-5.8l-8.7 .5M135 126.2h1.8M138.7 126.2h9.4M150 126.2h1.9M153.7 126.2h9.4M165 126.2h1.9"/>
<path d="M168.7 126.2h9.4M180 126.2h1.8M183.7 126.2h9.4M195 126.2h1.9M198.7 126.2h9.4M210 126.2h1.8M213.7 126.2h9.4M225 126.2h1.9M228.7 126.2h9.4M240 126.2h1.9M243.7 126.2h9.4M255 126.2h1.8"/>
<path d="M258.7 126.2h9.4M270 126.2h1.9M273.7 126.2h9.4M285 126.2h1.9M288.7 126.2h9.4M300 126.2h1.8M303.7 126.2h9.4M315 126.2h1.9M318.7 126.2h9.4M330 126.2h1.9M348.8 125.8l-9.2 .4h-5.9M352.5 125.6l-1.8 .1"/>
<path d="M363.8 125.2l-9.4 .3M367.5 125l-1.9 .1M378.8 124.5l-9.4 .4M382.5 124.3l-1.9 .1M393.7 123.9l-9.3 .4M397.5 123.7l-1.9 .1M408.6 123.3l-9.2 .3M23.3 198.9l-4.7 .1M27 198.9h-1.8M38.3 198.9h-9.4M40.2 198.9h1.8M53.3 198.8h-9.4"/>
<path d="M57 198.8h-1.9M68.3 198.7l-9.4 .1M70.2 198.7h1.8M83.3 198.6l-9.4 .1M85.1 198.6h1.9M98.3 198.6h-9.4M102 198.5l-1.9 .1M113.3 198.5h-9.4M115.2 198.5h1.8M128.3 198.4l-9.4 .1M132 198.4h-1.9M143.3 198.3l-9.4 .1"/>
<path d="M147 198.3h-1.9M158.3 198.3h-9.4M160.2 198.2h1.8M173.3 198.2h-9.4M177 198.2h-1.9M188.3 198.1l-9.4 .1M190.1 198.1h1.9M203.3 198l-9.4 .1M205.2 198h1.8M218.3 197.9l-9.4 .1M222 197.9h-1.9M233.3 197.9h-9.4"/>
<path d="M235.1 197.9h1.9M248.3 197.8h-9.4M252 197.8h-1.9M263.3 197.7l-9.4 .1M267 197.7h-1.9M278.3 197.6l-9.4 .1M280.1 197.6h1.9M293.3 197.6h-9.4M297 197.5l-1.9 .1M308.3 197.5h-9.4M310.1 197.5h1.9M323.3 197.4l-9.4 .1"/>
<path d="M325.1 197.4h1.9M338.3 197.3l-9.4 .1M342 197.3h-1.9M353.3 197.3h-9.4M355.1 197.2h1.9M368.3 197.2h-9.4M372 197.2h-1.9M383.3 197.1l-9.4 .1M387 197.1h-1.9M398.3 197l-9.4 .1M400.1 197h1.9M408.6 197h-4.7"/>
</g>
<!-- layer: SECTION POINT -->
<g fill="#000" stroke="#000" stroke-width=".26">
<path d="M221.3 57.6l1.7-1.7v3.4zM223.4 55.4l.4-.3-.4 .6zM224.5 54.4l-.4 .4zM223.8 60l.3 .4zM224.1 60.4l.4 .4zM223 248.3v3.4l-1.7-1.7zM223.4 251.9l.4 .6zM224.1 247.2l-.3 .4zM224.5 246.8l-.4 .4zM224.1 252.8l.4 .4z"/>
<path d="M223 55.9v1.4zM223.1 55.9l-.1 1.4z"/>
<path d="M223 57.9v1.4zM223.1 58.5v.8z"/>
<path d="M223.2 55.7l-.1 1zM223.2 55.7l-.1 1z"/>
<path d="M223.1 58.5v.8l.1-.3zM223.2 59v.5l-.1-.2z"/>
<path d="M223.2 55.7v.5l.2-.8zM223.4 55.4l-.2 .8z"/>
<path d="M223.2 59v.5h.2zM223.2 59.5h.2v.2z"/>
<path d="M223.8 55.1l-.4 .6zM223.8 55.1l.3-.3z"/>
<path d="M223.4 59.5l.4 .5zM223.4 59.7l.4 .3z"/>
<path d="M224.5 54.4l.5-.5zM225 53.9v.2l-.5 .3z"/>
<path d="M225.4 53.5l-.4 .6zM225.4 53.5v.4l-.4 .2z"/>
<path d="M225.4 53.5v.4l.5-.9zM225.9 53v.7l-.5 .2z"/>
<path d="M225.9 53v.7l.5-1.2zM226.4 52.5v1.1l-.5 .1z"/>
<path d="M226.4 52.5v1.1l.6-1.7zM227 51.9v1.7h-.6z"/>
<path d="M224.5 60.8l.5 .3zM224.5 60.8l.5 .3v.1z"/>
<path d="M225 61.1v.1l.4 .1zM225 61.2l.4 .1v.4z"/>
<path d="M225.4 61.3v.4l.5-.2zM225.4 61.7l.5-.2v.7z"/>
<path d="M225.9 61.5v.7l.5-.6zM226.4 61.6v1.1l-.5-.5z"/>
<path d="M226.4 61.6v1.1l.6-1.1zM227 61.6v1.7l-.6-.6z"/>
<path d="M223 250.3l.1 1.5zM223 250.3l.1 1.5z"/>
<path d="M223 248.3v1.4zM223 248.3l.1 .9z"/>
<path d="M223.1 250.9l.1 1zM223.1 250.9l.1 1z"/>
<path d="M223.1 248.3l.1 .3-.1 .6zM223.1 248.3l.1 .3v-.5z"/>
<path d="M223.2 251.4l.2 .8-.2-.3zM223.2 251.4l.2 .8z"/>
<path d="M223.2 248.1h.2l-.2 .5zM223.4 247.9l-.2 .2h.2z"/>
<path d="M223.4 251.9l.4 .6zM223.8 252.4l.3 .4z"/>
<path d="M223.4 247.9l.4-.3-.4 .5zM223.4 247.9l.4-.3z"/>
<path d="M224.5 253.2l.5 .5zM224.5 253.2l.5 .5z"/>
<path d="M224.5 246.8l.5-.3zM224.5 246.8l.5-.3v-.1z"/>
<path d="M225 253.5l.4 .6zM225 253.5l.4 .6v-.4z"/>
<path d="M225 246.4l.4-.1-.4 .2zM225 246.4l.4-.1v-.4z"/>
<path d="M225.4 253.7l.5 .9-.5-.5zM225.4 253.7l.5 .9v-.7z"/>
<path d="M225.4 245.9l.5 .2-.5 .2zM225.9 245.4l-.5 .5 .5 .2z"/>
<path d="M225.9 253.9l.5 1.3-.5-.6zM225.9 253.9l.5 1.3v-1.2z"/>
<path d="M225.9 245.4l.5 .7h-.5zM226.4 244.9l-.5 .5 .5 .7z"/>
<path d="M226.4 254l.6 1.7-.6-.5zM226.4 254l.6 1.7v-1.7z"/>
<path d="M226.4 244.9l.6 1.1-.6 .1zM226.4 244.9l.6 1.1v-1.6z"/>
</g>
<g fill="none" stroke="#000" stroke-width=".26">
<path d="M227 53.6v-1.7l-5.7 5.7 5.7 5.7M227 61.6v11.7M227 234.3v11.7M227 244.4l-5.7 5.6 5.7 5.7v-1.7"/>
<circle cx="226.9" cy="57.6" r="4"/>
<circle cx="226.9" cy="250" r="4"/>
</g>
<!-- layer: DIMENSION -->
<g fill="none" stroke="#000" stroke-width=".26">
<path d="M384.8 131.6h8M388.8 129.6v28.8M379.4 159.7v13.9M384.8 156.4h8M375.4 162.6h8M375.4 171.6h8M375.4 161.6h8M153.5 218.2h21.7M155.5 214.2v8M173.2 214.2v8M220.2 218.2h14.9M222.2 214.2v15.3"/>
<path d="M227.5 214.2v8M228.4 214.2v8M233.1 214.2v15.6M220.2 225.5h14M230.2 225.8h4.9M232.2 221.5v8.3"/>
</g>
<!-- layer: 0 -->
<g fill="#000" stroke="#000" stroke-width=".26">
<path d="M387.7 130.7l2 2 .2-.2zM387.7 130.7l.2-.2 2 2z"/>
<path d="M387.9 155.3l-.2 .2 2.2 1.8zM387.7 155.5l2.2 1.8-.2 .2z"/>
<path d="M378.5 170.5l-.2 .2 2.2 1.8zM378.3 170.7l2.2 1.8-.3 .2z"/>
<path d="M378.5 160.5l-.2 .3 2.2 1.8zM378.3 160.8l2.2 1.8-.3 .2z"/>
<path d="M378.3 161.7l1.9 2 .3-.3zM378.3 161.7l.2-.2 2 1.9z"/>
<path d="M378.3 161.7l1.9 2 .3-.3zM378.3 161.7l.2-.2 2 1.9z"/>
<path d="M156.4 217.1l-1.8 2.2 2-2zM156.4 217.1l-1.8 2.2-.2-.2z"/>
<path d="M174.1 217.1l-2 2 .2 .2zM174.1 217.1l.2 .2-2 2z"/>
<path d="M223.1 217.1l-1.8 2.2 2-2zM223.1 217.1l-1.8 2.2-.2-.2z"/>
<path d="M228.4 217.1l-2 2 .2 .2zM228.4 217.1l.2 .2-2 2z"/>
<path d="M228.4 217.1l-2 2 .2 .2zM228.4 217.1l.2 .2-2 2z"/>
<path d="M229.3 217.1l-1.8 2.2 2-2zM229.3 217.1l-1.8 2.2-.2-.2z"/>
<path d="M229.3 217.1l-1.8 2.2 2-2zM229.3 217.1l-1.8 2.2-.2-.2z"/>
<path d="M234 217.1l-2 2 .2 .2zM234 217.1l.2 .2-2 2z"/>
<path d="M223.1 224.4l-1.8 2.2 2-2zM223.1 224.4l-1.8 2.2-.2-.2z"/>
<path d="M233.1 224.4l-2 2 .2 .2zM233.1 224.4l.2 .2-2 2z"/>
<path d="M231.1 226.7l.2 .2 1.8-2.2zM233.1 224.7l.2 .2-2 2z"/>
<path d="M234 224.7l-1.8 2.2 2-2zM232 226.7l2-2-1.8 2.2z"/>
</g>
<!-- layer: WINDOWS -->
<g fill="none" stroke="#000" stroke-width=".26">
<path d="M155.5 172.8v-.9h17.7v.9M155.5 172.7h17.7M155.5 174.5h17.7M155.5 173.6h17.7M156 172.7v.9M156 173.2h16.7M164.4 172.7v.9M172.7 172.7v.9"/>
<circle cx="164" cy="203.9" r="3"/>
</g>
<text font-size="7.5" x="68.4" y="260.5">Ground Floor Plan</text>
<g font-size="4.5">
<text x="24" y="18.6">Legend</text>
<text x="225.2" y="59.3">A</text>
<text x="244.1" y="133.5">Hall</text>
<text x="252.9" y="143.5">Lin</text>
<text x="133.5" y="151.6">Dining</text>
<text x="162.2" y="153.7">Kitchen</text>
<text x="201.2" y="154.3">Living</text>
<text x="236.7" y="152.3">Ldry</text>
<text x="292.6" y="153.2">Living</text>
<text x="254.5" y="158.9">Bath</text>
<text x="270" y="157">Entry</text>
<text x="292.6" y="158.2">Room</text>
<text x="266.1" y="181.8">Porch</text>
<text x="225.2" y="251.3">A</text>
<text x="28.4" y="283.6">MR J FIELD &amp; MR J PINDER</text>
<text x="142.6" y="283.6">19 MORRICE STREET, LANE COVE, NSW 2066</text>
<text x="293.3" y="283.9">1:100</text>
<text x="322.3" y="283.9">3 OF 8</text>
<text x="354.4" y="283.8">7770</text>
<text x="377.7" y="283.8">J</text>
</g>
<text font-size="3.2" x="366.2" y="283.8">/16</text>
<g font-size="2.6">
<text x="384.5" y="20.1">T.N.</text>
<text x="396.9" y="20">M.N.</text>
<text x="32.6" y="29.7">DP</text>
<text x="45.8" y="30">Downpipe</text>
<text x="31.9" y="37.1">EL</text>
<text x="45.9" y="37.4">Eave Light - Remove where required</text>
<text x="32.5" y="46.8">G</text>
<text x="45.9" y="46.7">Gully</text>
<text x="31.1" y="56.1">HL</text>
<text x="45.8" y="57.4">Heater/Light</text>
<text x="29.7" y="66.6">HWU</text>
<text x="45.8" y="66.7">Hot Water Unit</text>
<text x="46" y="69.6">Wall Mounted</text>
<text x="33.4" y="78.9">MH</text>
<text x="45.8" y="78.5">Manhole - to be</text>
<text x="45.9" y="81.4">removed</text>
<text x="31" y="88">MB</text>
<text x="45.8" y="89.6">Meter Box - Electrical</text>
<text x="29.7" y="99">SD</text>
<text x="45.9" y="100.4">Satellite Dish - Relocate by Owner as required</text>
<text x="216" y="101.2">Single Storey</text>
<text x="45.9" y="107.1">Existing Skylight -</text>
<text x="187.1" y="103.7">Form opening to</text>
<text x="187.2" y="106.6">underside of existing</text>
<text x="216" y="104.1">Semi-detached No. 17</text>
<text x="29.7" y="109">SL</text>
<text x="46" y="110">to be removed</text>
<text x="187.1" y="112.5">remain (approx. 2700H)</text>
<text x="187.2" y="109.5">cornice. Cornice to</text>
<text x="300.3" y="113.5">Widen opening (at Picture Rail</text>
<text x="45.9" y="115.4">Smoke Detector - Existing</text>
<text x="128.6" y="115.2">New post to</text>
<text x="128.7" y="118.1">support beam</text>
<text x="154.7" y="117.8">Remove skylight,</text>
<text x="246.9" y="117.4">Remove skylight &amp;</text>
<text x="300.2" y="116.4">height) &amp; fit new timber reveals</text>
<text x="300.3" y="119.4">&amp; architraves, fit infill timber</text>
<text x="33.6" y="123.1">T</text>
<text x="46" y="124.8">Tap - Garden</text>
<text x="128.7" y="121">over</text>
<text x="154.7" y="123.7">make good</text>
<text x="154.8" y="120.8">frame up opening &amp;</text>
<text x="230.9" y="120.4">Existing door manhole, frame up</text>
<text x="231" y="123.3">to remain</text>
<text x="247" y="123.3">opening &amp; make good</text>
<text x="295.8" y="121.1">3</text>
<text x="300.2" y="125.2">removed flush with floor</text>
<text x="300.3" y="122.3">strip where wall has been</text>
<text x="175" y="131.5">SL</text>
<text x="235" y="131.5">SL</text>
<text x="268.7" y="131.8">Provide new ceiling</text>
<text x="27" y="134.3">T.V.</text>
<text x="45.9" y="136.1">Owner to relocate</text>
<text x="46" y="133.2">TV Antenna -</text>
<text x="120.1" y="132.5">EL</text>
<text x="169.7" y="132.4">2</text>
<text x="225.3" y="132.4">s</text>
<text x="227.8" y="135.2">2</text>
<text x="253.5" y="136.1">2</text>
<text x="259.4" y="137.9">MH</text>
<text x="268.7" y="134.7">exhaust. Duct through</text>
<text x="268.8" y="137.7">floor space to outer</text>
<text x="46" y="139">as required</text>
<text x="241.5" y="142.6">1</text>
<text x="268.7" y="140.6">wall.</text>
<text x="350.1" y="140.8">Remove existing batts</text>
<text x="350.3" y="143.8">from existing GF ceiling</text>
<text x="33.1" y="146.1">VP</text>
<text x="45.9" y="146.8">Sewer Vent Pipe</text>
<text x="120.2" y="144.4">EL</text>
<text x="203.1" y="145.8">Line bulkhead</text>
<text x="203.2" y="148.7">below stair</text>
<text x="237.6" y="146.5">EF</text>
<text x="350.1" y="149.6">batts as specified.</text>
<text x="350.2" y="146.7">&amp; vacuum. Install new</text>
<text x="387.7" y="147.6" transform="rotate(-90 387.7 147.6)">2400</text>
<text x="391.5" y="148.7" transform="rotate(-90 391.5 148.7)">Opening</text>
<text x="31.1" y="153.6">WL</text>
<text x="46" y="154.4">Wall Light</text>
<text x="32.3" y="161.5">EF</text>
<text x="120.3" y="156">EL</text>
<text x="132.2" y="156.1" transform="rotate(-90 132.2 156.1)">Exist. B/Head Over</text>
<text x="149.5" y="156.1" transform="rotate(-90 149.5 156.1)">Exist. B/Head Over</text>
<text x="192.8" y="159.3">TV</text>
<text x="284.8" y="161.3">Duct existing</text>
<text x="45.9" y="162.7">Exhaust Fan</text>
<text x="120.3" y="165.9">EL</text>
<text x="205.7" y="166.2">Cup'd under</text>
<text x="228.6" y="167.7">720</text>
<text x="255.2" y="162.6">HL</text>
<text x="285" y="164.2">fan/light/heater through</text>
<text x="285" y="167.2">floor space to outer</text>
<text x="338.5" y="162.7">T</text>
<text x="374.5" y="163.8" transform="rotate(-90 374.5 163.8)">90</text>
<text x="34.9" y="171.1">s</text>
<text x="46" y="171.5">Smoke Detector - Proposed</text>
<text x="120.6" y="173.5">DP</text>
<text x="148.6" y="170.3">SD</text>
<text x="205.7" y="169.1">stairs</text>
<text x="270.6" y="170.3">EL</text>
<text x="275.1" y="169.7">MB</text>
<text x="284.9" y="170.1">wall.</text>
<text x="321.2" y="173.7">EL</text>
<text x="335.5" y="168.2">Make good</text>
<text x="335.5" y="171.1">gutter stop end</text>
<text x="378.3" y="169.7" transform="rotate(-90 378.3 169.7)">950</text>
<text x="382.1" y="169.6" transform="rotate(-90 382.1 169.6)">Ldry</text>
<text x="124.4" y="177.3">WL</text>
<text x="142" y="177.6">T</text>
<text x="148.8" y="176.8">VP</text>
<text x="206.2" y="179.4">EL</text>
<text x="108.1" y="184.4">Proposed First Floor</text>
<text x="138.5" y="180.7">G</text>
<text x="155.6" y="185.9">Remove existing</text>
<text x="182" y="180.3">HWU</text>
<text x="234" y="181.7">Ramp</text>
<text x="312.2" y="180.1">New DP</text>
<text x="312.2" y="185.9">Upturn</text>
<text x="312.2" y="183">into Exist.</text>
<text x="339.9" y="184.4">Relocate P.O.A</text>
<text x="108.2" y="190.2">dashed</text>
<text x="108.2" y="187.3">Addition above shown</text>
<text x="155.6" y="188.8">window, alter</text>
<text x="155.7" y="191.7">opening &amp; fit new</text>
<text x="184.7" y="189.6">Replace ceiling lining with</text>
<text x="218.6" y="188.6">Existing laundry window</text>
<text x="218.7" y="191.5">to be re-glazed with</text>
<text x="249.2" y="189.1">Provide plumbing &amp;</text>
<text x="271.6" y="191.8">G</text>
<text x="340" y="190.2">works</text>
<text x="340.2" y="187.3">To suit new</text>
<text x="155.6" y="194.6">window</text>
<text x="184.1" y="192.5">10mm plasterboard lining &amp;</text>
<text x="184.8" y="195.5">fit new 90mm cove cornice</text>
<text x="218.7" y="197.3">Owner)</text>
<text x="218.7" y="194.4">toughened glass (By</text>
<text x="249.2" y="194.9">proposed laundry</text>
<text x="249.2" y="192">drainage for</text>
<text x="120.9" y="203.4">Demolish existing eave &amp;</text>
<text x="243" y="202.3">Provide wet area</text>
<text x="121" y="206.3">make good gutter stop</text>
<text x="121" y="209.2">end</text>
<text x="162.1" y="204.7">W9</text>
<text x="243.1" y="208.2">existing joists</text>
<text x="243.1" y="205.3">flooring &amp; tiles over</text>
<text x="155.4" y="210.7">SS 1117 Special</text>
<text x="226.2" y="213.9">90</text>
<text x="157.6" y="217.2">Exist. Width</text>
<text x="162.5" y="221">BO</text>
<text x="198.2" y="218.6">Line of existing</text>
<text x="198.2" y="221.5">internal wall</text>
<text x="222.2" y="217.1">530</text>
<text x="228.4" y="217.4">470</text>
<text x="223.4" y="224.4">1000</text>
<text x="234.2" y="224.7">90</text>
<text x="19.7" y="283.8">FOR:</text>
<text x="137.3" y="283.6">AT:</text>
<text x="283" y="283.9">SCALE:</text>
<text x="311.6" y="283.9">SHEET:</text>
<text x="340.8" y="283.9">JOB NO:</text>
</g>
<g font-size="2.2">
<text x="223.4" y="136.6">UP</text>
<text x="223.2" y="139.3">1</text>
<text x="223.2" y="141.7">2</text>
<text x="223.3" y="148.9">5</text>
<text x="223.3" y="144.1">3</text>
<text x="223.4" y="146.6">4</text>
<text x="223.3" y="151.3">6</text>
<text x="223.3" y="153.7">7</text>
</g>
</svg>
